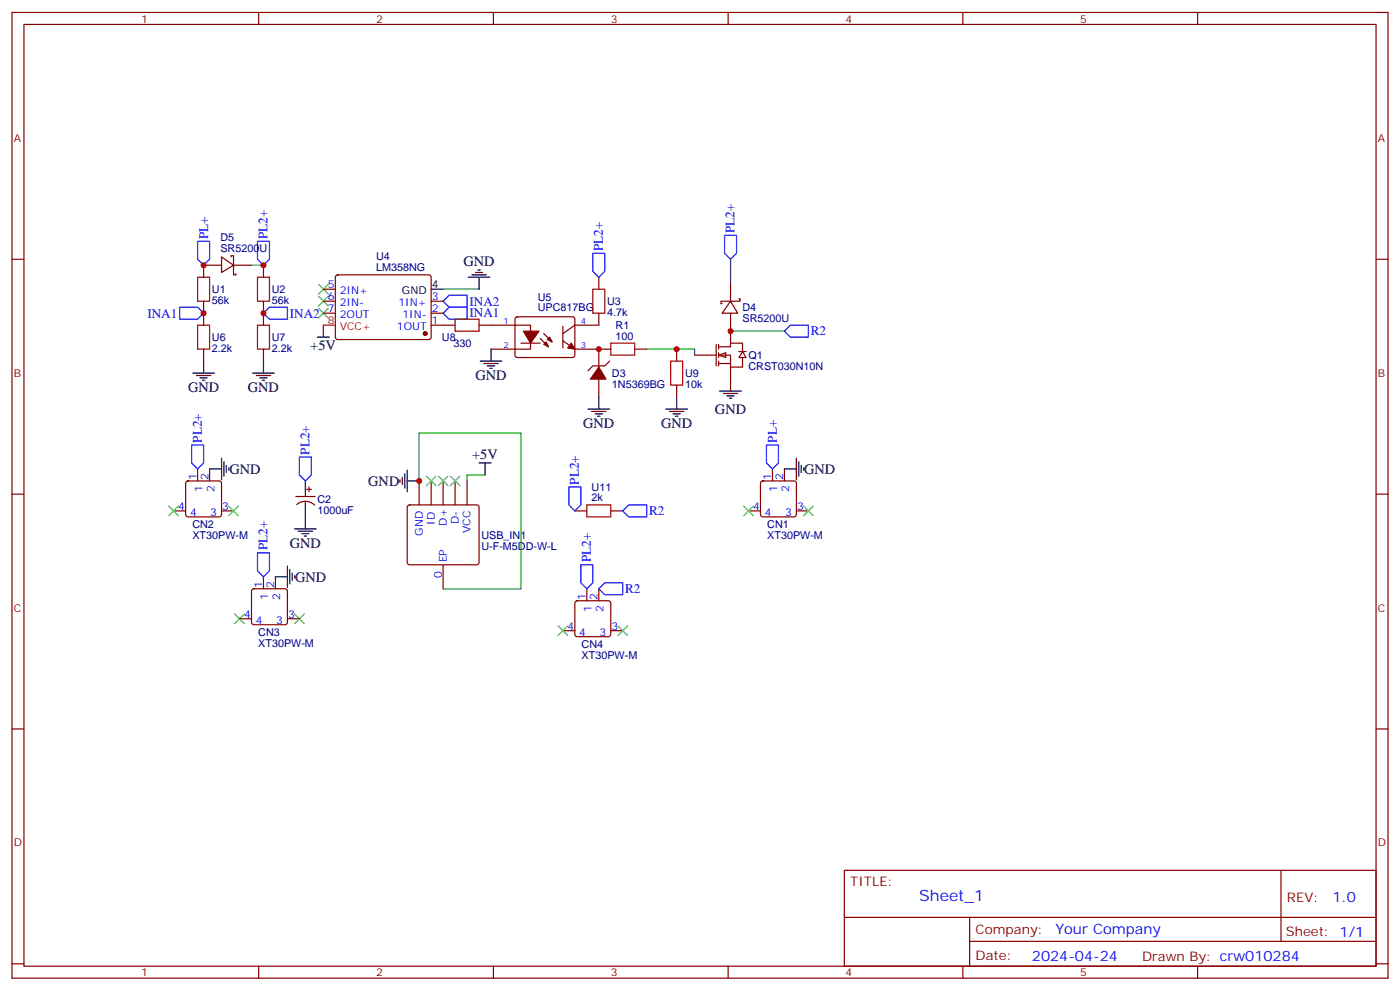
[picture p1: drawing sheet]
<svg xmlns="http://www.w3.org/2000/svg" width="412mm" height="292mm" viewBox="0 0 412 292" stroke-linecap="round" stroke-linejoin="round" font-family="sans-serif">
<g fill="none" stroke="#870000" stroke-width=".35">
<path d="M3.5 3.7h405.4v284.3h-405.4zM7.1 7.2h398.2v277.3h-398.2zM76.2 3.7v3.5M145.3 3.7v3.5M214.5 3.7v3.5M283.6 3.7v3.5M352.8 3.7v3.5M3.5 76.3h3.6M405.3 76.3h3.6M176.4 102.8v5.3M176.4 111.6v5.3M179.6 106.3l-1.4 1.4h-3.6l-1.4 1.4"/>
<path d="M58.2 138.1v3.5M61.7 138.1v3.5M227.5 138.1v3.5M231.1 138.1v3.5M3.5 145.5h3.6M51.2 150.4h3.5M54.9 141.8l.5-.2h9.2l.5 .2 .2 .5v9.2l-.3 .5-.4 .2h-9.2l-.5-.2-.2-.5v-9.2zM65.3 150.4h3.5M220.5 150.4h3.5M224.2 141.8l.5-.2h9.2l.5 .2 .2 .5v9.2l-.2 .5-.5 .2h-9.2l-.5-.2-.2-.5v-9.2zM234.6 150.4h3.5M405.3 145.5h3.6"/>
<path d="M3.5 214.6h3.6M405.3 214.6h3.6M248.7 256.3h156.6v28.2h-156.6zM377.3 256.3v20.9M248.7 270.1h156.5M285.6 277.2h119.6M285.6 270.1v14.1M3.5 283.8h3.6M76.2 284.5v3.5M145.3 284.5v3.5M214.5 284.5v3.5M283.6 284.5v3.5"/>
<path d="M352.8 284.5v3.5M405.3 283.8h3.6"/>
</g>
<path d="M176.4 108.1l2.1 3.5h-4.6z" fill="#870000" stroke="#870000" stroke-width=".35"/>
<path d="M74.1 78.1h3.5M130.5 85.2h10.6" fill="none" stroke="#008700" stroke-width=".35"/>
<path d="M58.2 71h3.5v5.3l-1.7 1.8-1.8-1.8zM75.8 71h3.6v5.3l-1.8 1.8-1.8-1.8zM213.4 69.3h3.6v5.3l-1.8 1.7-1.8-1.7zM52.9 90.5h5.3l1.8 1.7-1.8 1.8h-5.3zM77.6 92.2l1.8-1.7h5.3v3.5h-5.3zM130.5 88.7l1.8-1.8h5.3v3.6h-5.3zM130.5 92.2l1.8-1.7h5.3v3.5h-5.3zM231.1 97.5l1.7-1.8h5.3v3.6h-5.3zM56.4 131h3.6v5.3l-1.8 1.8-1.8-1.8zM225.8 131h3.5v5.3l-1.8 1.8-1.7-1.8z" fill="none" stroke="#00f" stroke-width=".35"/>
<path d="M93.5 99.3h3.5M95.2 95.7v3.6" fill="none" stroke="#000" stroke-width=".35"/>
<g fill="none" stroke="#3c3" stroke-width=".35">
<path d="M93.8 90.8l2.9 2.8M93.8 87.3l2.9 2.8M93.8 83.7l2.9 2.9M96.7 90.8l-2.9 2.8M96.7 87.3l-2.9 2.8M96.7 83.7l-2.9 2.9M49.7 149l2.9 2.8M52.6 149l-2.9 2.8M67.4 149l2.8 2.8M70.2 149l-2.8 2.8M219.1 149l2.8 2.8M221.9 149l-2.8 2.8"/>
<path d="M236.7 149l2.8 2.8M239.5 149l-2.8 2.8"/>
</g>
<g fill="#fff" stroke="#870000" stroke-width=".35">
<path d="M211.7 104.6l2.1-.7v1.4z"/>
<path d="M218.7 103.5l1.1 1.8h-2.1z"/>
</g>
<g fill="none" stroke="#870000" stroke-width=".35">
<path d="M65.3 75.6l3.5 2.5-3.5 2.1zM65.3 78.1h-5.3v3.5M68.1 75.6v-.3h.7v5.6h.7v-.3M68.8 78.1h5.3M77.6 78.1v3.5M60 88.7v7M77.6 88.7v7M95.2 92.2h3.6M95.2 88.7h3.6M95.2 85.2h3.6M99 81.1l.5-.2 27.1 .1 .4 .6-.1 17.9-.6 .5-27.1-.1-.4-.6v-17.7zM127 95.7h7.1"/>
<path d="M127 92.2h3.5M127 88.7h3.5M141.1 95.7h15.2v7.1h-11.7M151.9 93.5l.5-.2h16.5l.4 .7v10.8l-.7 .5-16.5-.1-.4-.6v-10.6zM159.1 99.6l2.5 2.5M160.2 98.2l2.4 2.5M165.8 96.1v6.3M176.4 92.2v3.5h-7.1l-3.5 2.5M176.4 81.6v3.6M215.2 88.7l2.1 3.5h-4.6zM215.2 83.4v5.3M215.2 92.2v8.8"/>
<path d="M217.7 88h.3v.7h-5.6v.7h.3M60 102.8v3.5M77.6 102.8v3.5M153.5 101h5.6M165.8 100.3l3.5 2.5h10.6M187 102.8h3.5M199.3 102.8v3.5M199.3 113.4v3.5M204.6 104.6h6.4M211 101.4v6.3M211.7 102.1h3.5v-1.1h3.5v2.5M211.7 104.6h3.5v3.5"/>
<path d="M211.7 107h3.5M211.7 101.4v1.4M211.7 103.9v1.4M211.7 106.3v1.4M215.2 108.1v3.5M217.7 103.5h2.1M218.7 105.3v2.8h-3.5M87.1 146.2h5.7M87.4 148.6a3.8 3.8 0 0 1 5.3 .1M90 145.1v1.1M90 147.6v1.1M90.3 144.1h1.4"/>
<path d="M91 143.4v1.4M120.2 148.9l.4-.2h19.8l.5 .2 .2 .5v16.2l-.2 .5-.5 .2h-19.8l-.4-.2-.3-.5v-16.2zM123.5 141.6v7.1M127 141.6v7.1M130.5 141.6v7.1M134.1 141.6v7.1M137.6 141.6v7.1M169.3 150.4h3.6M179.9 150.4h3.5M74.3 173.6l.5-.2h9.2l.5 .2 .2 .5v9.1l-.3 .5-.4 .2h-9.2l-.5-.2-.2-.5v-9.1zM77.6 169.8v3.6M81.1 169.8v3.6"/>
<path d="M130.5 166.3v7.1M169.6 177.1l.4-.2h9.2l.5 .2 .2 .5v9.2l-.2 .5-.5 .2h-9.2l-.5-.3-.2-.4v-9.2zM172.9 173.4v3.5M176.4 173.4v3.5M70.6 182.2h3.5M84.7 182.2h3.5M165.8 185.7h3.5M179.9 185.7h3.5"/>
</g>
<path d="M215.2 76.3v7.1M215.2 97.5h15.9M190.5 102.8h14.1v1.8M142.9 139.8h-5.3v1.8M123.5 141.6v-14.1h30v45.9h-23" fill="none" stroke="#008700" stroke-width=".35"/>
<g fill="none" stroke="#000" stroke-width=".35">
<path d="M140.8 79.5h.7M127 85.2h3.5M137.9 81.6h6.4M139 80.9h4.2M140.1 80.2h2.1M141.1 81.6v3.6M56.8 109.9h6.3M57.9 110.6h4.2M58.9 111.3h2.1M59.6 112h.7M60 106.3v3.6M74.4 109.9h6.4"/>
<path d="M75.5 110.6h4.2M76.6 111.3h2.1M77.3 112h.7M77.6 106.3v3.6M141.5 106.3h6.3M142.5 107h4.3M143.6 107.7h2.1M144.3 108.4h.7M144.6 102.8v3.5M176.4 116.9v3.5M199.3 116.9v3.5M212 115.1h6.4"/>
<path d="M213.1 115.9h4.2M214.1 116.6h2.2M214.8 117.3h.7M215.2 111.6v3.5M61.7 138.1h3.6M65.3 134.9v6.4M66 136v4.2M66.7 137v2.1M67.4 137.7v.7M119.2 139.5v4.2M119.9 138.4v6.4M141.1 136.3h3.5"/>
<path d="M142.9 136.3v3.5M173.2 120.4h6.4M174.3 121.1h4.2M175.3 121.8h2.1M176 122.6h.7M196.1 120.4h6.4M197.2 121.1h4.2M198.3 121.8h2.1M199 122.6h.7M231.1 138.1h3.5M234.6 134.9v6.4M235.3 136v4.2"/>
<path d="M236 137v2.1M236.7 137.7v.7M86.8 155.7h6.3M87.8 156.4h4.3M88.9 157.1h2.1M89.6 157.8h.7M90 141.6v3.5M90 148.7v7M117.8 141.3v.7M118.5 140.5v2.2M119.9 141.6h3.6M81.1 169.8h3.6"/>
<path d="M84.7 166.7v6.3M85.4 167.7v4.2M86.1 168.8v2.1M86.8 169.5v.7"/>
</g>
<g fill="none" stroke="#3c3" stroke-width=".35">
<path d="M125.6 140.2l2.8 2.8M128.4 140.2l-2.8 2.8M129.1 140.2l2.8 2.8M131.9 140.2l-2.8 2.8M132.6 140.2l2.9 2.8M135.5 140.2l-2.9 2.8M69.1 180.8l2.9 2.8M72 180.8l-2.9 2.8M86.8 180.8l2.8 2.8M89.6 180.8l-2.8 2.8M164.4 184.3l2.8 2.8M167.2 184.3l-2.8 2.8"/>
<path d="M182 184.3l2.9 2.8M184.9 184.3l-2.9 2.8"/>
</g>
<path d="M174.6 74.6h3.6v5.3l-1.8 1.7-1.8-1.7zM88.2 134.5h3.5v5.3l-1.7 1.8-1.8-1.8zM167.6 143.4h3.5v5.3l-1.8 1.7-1.7-1.7zM183.4 150.4l1.8-1.7h5.3v3.5h-5.3zM75.8 162.8h3.6v5.3l-1.8 1.7-1.8-1.7zM171.1 166.3h3.5v5.3l-1.7 1.8-1.8-1.8zM176.4 173.4l1.8-1.8h5.2v3.5h-5.2z" fill="none" stroke="#00f" stroke-width=".35"/>
<g fill="#870000" stroke="#870000" stroke-width=".35">
<path d="M168.3 101l1 1.8-2.1-.4z"/>
<path d="M160.2 101.4l.7-.7 .7 1.4z"/>
<path d="M161.2 100l.7-.7 .7 1.4z"/>
<path d="M154.2 97.5h4.5l-2.4 3.5z"/>
<circle cx="125.2" cy="98.2" r=".53"/>
</g>
<path d="M95.2 95.7h3.6" fill="none" stroke="#f00" stroke-width=".35"/>
<path d="M58.2 81.6h3.5v7.1h-3.5zM58.2 95.7h3.5v7.1h-3.5zM75.8 81.6h3.6v7.1h-3.6zM75.8 95.7h3.6v7.1h-3.6zM134.1 94h7v3.5h-7zM174.6 85.2h3.6v7h-3.6zM179.9 101h7.1v3.6h-7.1zM197.6 106.3h3.5v7.1h-3.5zM172.9 148.7h7v3.5h-7z" fill="none" stroke="#a10000" stroke-width=".35"/>
<g fill="#c00">
<circle cx="215.2" cy="97.5" r=".88"/>
<circle cx="60" cy="78.1" r=".88"/>
<circle cx="77.6" cy="78.1" r=".88"/>
<circle cx="60" cy="92.2" r=".88"/>
<circle cx="77.6" cy="92.2" r=".88"/>
<circle cx="123.5" cy="141.6" r=".88"/>
<circle cx="176.4" cy="102.8" r=".88"/>
<circle cx="199.3" cy="102.8" r=".88"/>
</g>
<text font-size="4.6" fill="#00f" x="270.8" y="265.3">Sheet_1</text>
<g font-size="4.2">
<text x="136.5" y="78.4">GND</text>
<text x="91.4" y="103.2">+5V</text>
<text x="140.1" y="112">GND</text>
<text x="55.4" y="115.5">GND</text>
<text x="73" y="115.5">GND</text>
<text x="210.6" y="121.8">GND</text>
<text x="171.8" y="126.1">GND</text>
<text x="194.7" y="126.1">GND</text>
<text x="139.1" y="135.2">+5V</text>
<text x="67.6" y="139.5">GND</text>
<text x="108.5" y="143">GND</text>
<text x="236.9" y="139.5">GND</text>
<text x="85.4" y="161.4">GND</text>
<text x="87" y="171.3">GND</text>
</g>
<g font-size="4.2" fill="#00f">
<text x="392.5" y="265.5">1.0</text>
<text x="310.9" y="275.1">Your Company</text>
<text x="304" y="282.9">2024-04-24</text>
</g>
<g font-size="3.9" fill="#00f">
<text x="61.3" y="70.3" transform="rotate(-90 61.3 70.3)">PL+</text>
<text x="78.8" y="70.3" transform="rotate(-90 78.8 70.3)">PL2+</text>
<text x="216.4" y="68.6" transform="rotate(-90 216.4 68.6)">PL2+</text>
<text x="177.6" y="73.9" transform="rotate(-90 177.6 73.9)">PL2+</text>
<text x="138.3" y="90">INA2</text>
<text x="43.4" y="93.5">INA1</text>
<text x="85.4" y="93.5">INA2</text>
<text x="138.3" y="93.4">INA1</text>
<text x="238.8" y="98.7">R2</text>
<text x="59.4" y="130.3" transform="rotate(-90 59.4 130.3)">PL2+</text>
<text x="228.8" y="130.3" transform="rotate(-90 228.8 130.3)">PL+</text>
<text x="91.2" y="133.8" transform="rotate(-90 91.2 133.8)">PL2+</text>
<text x="170.5" y="142.7" transform="rotate(-90 170.5 142.7)">PL2+</text>
<text x="191.2" y="151.6">R2</text>
<text x="78.8" y="162.1" transform="rotate(-90 78.8 162.1)">PL2+</text>
<text x="174.1" y="165.6" transform="rotate(-90 174.1 165.6)">PL2+</text>
<text x="184.1" y="174.6">R2</text>
</g>
<g font-size="3.9" fill="#800">
<text x="250.5" y="260.8">TITLE:</text>
<text x="379.1" y="265.5">REV:</text>
<text x="287.4" y="275">Company:</text>
<text x="378.7" y="275.7">Sheet: 1/1</text>
<text x="287.4" y="282.7">Date:</text>
<text x="336.4" y="282.8">Drawn By: crw010284</text>
</g>
<g font-size="3.2" fill="#800">
<text x="41.6" y="6.7">1</text>
<text x="110.8" y="6.7">2</text>
<text x="179.9" y="6.7">3</text>
<text x="249.1" y="6.7">4</text>
<text x="318.2" y="6.7">5</text>
<text x="4.1" y="41.8">A</text>
<text x="405.9" y="41.8">A</text>
<text x="4.1" y="110.9">B</text>
<text x="405.9" y="110.9">B</text>
<text x="4.1" y="180.1">C</text>
<text x="405.9" y="180.1">C</text>
<text x="4.1" y="249.2">D</text>
<text x="405.9" y="249.2">D</text>
<text x="41.6" y="287.5">1</text>
<text x="110.8" y="287.5">2</text>
<text x="179.9" y="287.5">3</text>
<text x="249.1" y="287.5">4</text>
<text x="318.2" y="287.5">5</text>
</g>
<g font-size="3.2" fill="#000080">
<text x="64.9" y="71">D5</text>
<text x="64.9" y="74.2">SR5200U</text>
<text x="110.8" y="76.7">U4</text>
<text x="110.8" y="79.9">LM358NG</text>
<text x="62.4" y="89.5">56k</text>
<text x="62.4" y="86.3">U1</text>
<text x="80.1" y="89.5">56k</text>
<text x="80.1" y="86.3">U2</text>
<text x="158.4" y="88.5">U5</text>
<text x="178.9" y="89.8">U3</text>
<text x="158.4" y="91.7">UPC817BG</text>
<text x="178.9" y="93">4.7k</text>
<text x="218.7" y="94.8">SR5200U</text>
<text x="218.7" y="91.6">D4</text>
<text x="62.4" y="100.4">U6</text>
<text x="80.1" y="100.4">U7</text>
<text x="130.2" y="100.4">U8</text>
<text x="181.3" y="100">100</text>
<text x="181.3" y="96.9">R1</text>
<text x="62.4" y="103.6">2.2k</text>
<text x="80.1" y="103.6">2.2k</text>
<text x="133.6" y="102.2">330</text>
<text x="220.5" y="105.7">Q1</text>
<text x="180.3" y="111">D3</text>
<text x="201.8" y="111">U9</text>
<text x="220.5" y="108.9">CRST030N10N</text>
<text x="180.3" y="114.2">1N5369BG</text>
<text x="201.8" y="114.2">10k</text>
<text x="93.5" y="148">C2</text>
<text x="174.3" y="147.6">2k</text>
<text x="174.3" y="144.4">U11</text>
<text x="56.7" y="155.5">CN2</text>
<text x="93.5" y="151.2">1000uF</text>
<text x="226" y="155.5">CN1</text>
<text x="56.7" y="158.7">XT30PW-M</text>
<text x="141.8" y="161.8">U-F-M5DD-W-L</text>
<text x="141.8" y="158.6">USB_IN1</text>
<text x="226" y="158.7">XT30PW-M</text>
<text x="76.1" y="190.5">XT30PW-M</text>
<text x="76.1" y="187.3">CN3</text>
<text x="171.3" y="190.8">CN4</text>
<text x="171.3" y="194">XT30PW-M</text>
</g>
<g font-size="3.2" fill="#00f">
<text x="96.6" y="84.8">5</text>
<text x="96.6" y="88.3">6</text>
<text x="100.1" y="86.6">2IN+</text>
<text x="127.2" y="88.3">3</text>
<text x="96.6" y="91.9">7</text>
<text x="100.1" y="90.1">2IN-</text>
<text x="100.1" y="93.6">2OUT</text>
<text x="117.4" y="90.1">1IN+</text>
<text x="118.5" y="93.6">1IN-</text>
<text x="127.2" y="95.4">1</text>
<text x="127.2" y="91.9">2</text>
<text x="116.9" y="97.2">1OUT</text>
<text x="57.9" y="141.4" transform="rotate(-90 57.9 141.4)">1</text>
<text x="61.4" y="141.4" transform="rotate(-90 61.4 141.4)">2</text>
<text x="227.2" y="141.4" transform="rotate(-90 227.2 141.4)">1</text>
<text x="230.7" y="141.4" transform="rotate(-90 230.7 141.4)">2</text>
<text x="59.6" y="144.9" transform="rotate(-90 59.6 144.9)">1</text>
<text x="63.1" y="144.9" transform="rotate(-90 63.1 144.9)">2</text>
<text x="229" y="144.9" transform="rotate(-90 229 144.9)">1</text>
<text x="232.5" y="144.9" transform="rotate(-90 232.5 144.9)">2</text>
<text x="52.5" y="150.1">4</text>
<text x="56" y="151.8">4</text>
<text x="61.9" y="151.8">3</text>
<text x="65.4" y="150.1">3</text>
<text x="128.1" y="154.6" transform="rotate(-90 128.1 154.6)">ID</text>
<text x="131.6" y="154.8" transform="rotate(-90 131.6 154.8)">D+</text>
<text x="135.1" y="154.3" transform="rotate(-90 135.1 154.3)">D-</text>
<text x="221.8" y="150.1">4</text>
<text x="225.3" y="151.8">4</text>
<text x="231.3" y="151.8">3</text>
<text x="234.8" y="150.1">3</text>
<text x="124.5" y="157.7" transform="rotate(-90 124.5 157.7)">GND</text>
<text x="138.6" y="157" transform="rotate(-90 138.6 157)">VCC</text>
<text x="131.6" y="165.6" transform="rotate(-90 131.6 165.6)">EP</text>
<text x="77.3" y="173.2" transform="rotate(-90 77.3 173.2)">1</text>
<text x="80.8" y="173.2" transform="rotate(-90 80.8 173.2)">2</text>
<text x="130.2" y="170.1" transform="rotate(-90 130.2 170.1)">0</text>
<text x="79" y="176.7" transform="rotate(-90 79 176.7)">1</text>
<text x="82.5" y="176.7" transform="rotate(-90 82.5 176.7)">2</text>
<text x="172.5" y="176.7" transform="rotate(-90 172.5 176.7)">1</text>
<text x="176" y="176.7" transform="rotate(-90 176 176.7)">2</text>
<text x="71.9" y="181.8">4</text>
<text x="75.4" y="183.6">4</text>
<text x="81.3" y="183.6">3</text>
<text x="84.8" y="181.8">3</text>
<text x="167.1" y="185.3">4</text>
<text x="174.3" y="180.2" transform="rotate(-90 174.3 180.2)">1</text>
<text x="177.8" y="180.2" transform="rotate(-90 177.8 180.2)">2</text>
<text x="180.1" y="185.3">3</text>
<text x="170.6" y="187.1">4</text>
<text x="176.6" y="187.1">3</text>
</g>
<g font-size="3.2">
<text x="118.4" y="86.6">GND</text>
<text x="127.2" y="84.8">4</text>
</g>
<g font-size="3.2" fill="#f00">
<text x="96.6" y="95.4">8</text>
<text x="100.1" y="97.2">VCC+</text>
</g>
<g font-size="2.5" fill="#00f">
<text x="148.4" y="95.4">1</text>
<text x="171.1" y="95.4">4</text>
<text x="148.4" y="102.4">2</text>
<text x="171.1" y="102.4">3</text>
</g>
</svg>
